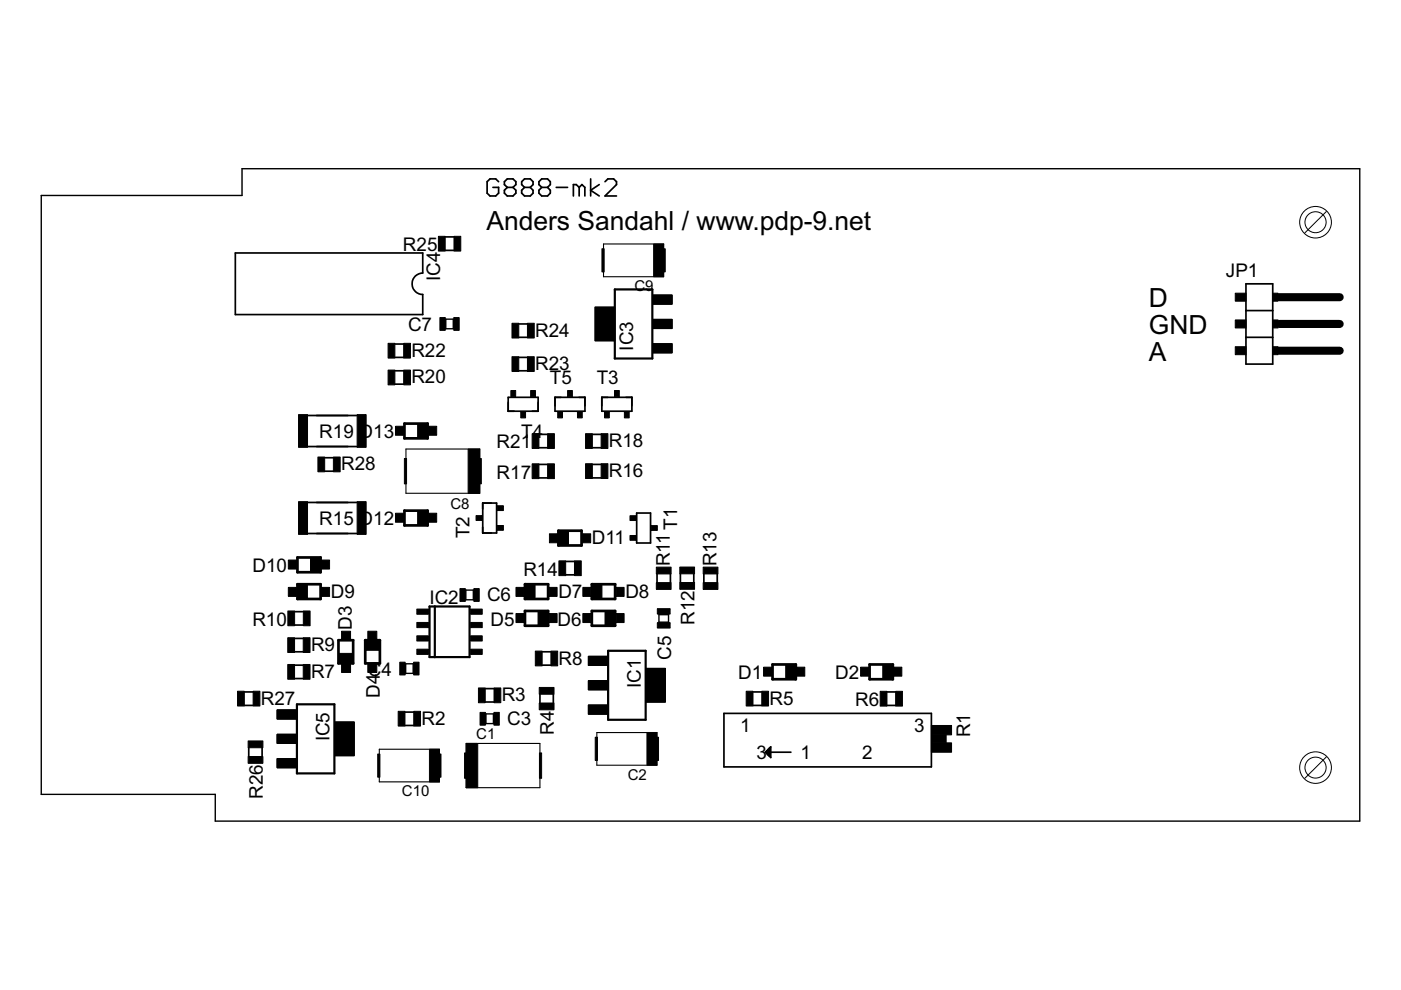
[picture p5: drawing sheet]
<svg xmlns="http://www.w3.org/2000/svg" width="297mm" height="210mm" viewBox="0 0 297 210" stroke-linecap="round" stroke-linejoin="round" font-family="sans-serif">
<g fill="#000" stroke="#000" stroke-width=".47">
<path d="M130.4 61.4h7.9zM130.4 61.4v14.6zM138.3 61.4v14.6zM130.4 76h7.9zM91.1 128.6h1.1zM91.1 128.6v10.7zM91.1 139.3h1.1zM92.2 128.6h7.4zM92.2 128.6v10.7zM92.2 139.3h7.4zM99.6 128.6v10.7zM128.9 138h8z"/>
<path d="M136.9 138v14.6zM63 149.3h7.9zM70.9 149.3v14.7zM128.9 138v14.6zM128.9 152.6h8zM63 149.3v14.7zM63 164h7.9z"/>
</g>
<g fill="#000" stroke="#000" stroke-width=".36">
<path d="M103.3 38.5v2.5zM103.3 38.5l.6-.6zM103.9 37.9h1.2zM105.1 37.9l.6 .6zM104.5 39.7h1.2zM106.9 38.5l.7-.6zM106.9 38.5v.6zM107.6 37.9h1.2zM106.9 39.1l.7 .6zM107.6 39.7h1.2zM108.8 37.9l.6 .6zM108.8 39.7l.6 .6z"/>
<path d="M109.4 38.5v.6zM108.8 39.7l.6-.6zM110.6 38.5l.6-.6zM110.6 38.5v.6zM111.2 37.9h1.2zM110.6 39.1l.6 .6zM111.2 39.7h1.2zM112.4 37.9l.6 .6zM112.4 39.7l.6 .6zM113 38.5v.6zM112.4 39.7l.6-.6zM114.3 38.5l.6-.6z"/>
<path d="M114.3 38.5v.6zM114.9 37.9h1.2zM114.3 39.1l.6 .6zM114.9 39.7h1.2zM116.1 37.9l.6 .6zM116.1 39.7l.6 .6zM116.7 38.5v.6zM116.7 39.1l-.6 .6zM117.9 39.7h2.4zM121.6 39.1h.6zM122.2 39.1l.6 .6zM122.8 39.7v1.9z"/>
<path d="M123.4 39.1l-.6 .6zM123.4 39.1l.6 .6zM124 39.7v1.9zM128.3 38.5l.6-.6zM128.9 37.9h1.2zM130.7 38.5v.6zM130.1 37.9l.6 .6zM49.9 53.6h39.7zM89.6 53.6v4.3zM94.4 53.1h1.8zM94.4 50.2h1.8zM103.3 41l.6 .6z"/>
<path d="M103.9 41.6h1.2zM105.1 41.6l.6-.6zM105.7 39.7v1.3zM106.9 40.3v.7zM106.9 40.3l.7-.6zM106.9 41l.7 .6zM107.6 41.6h1.2zM109.4 40.3v.7zM108.8 41.6l.6-.6zM110.6 40.3v.7zM110.6 40.3l.6-.6zM110.6 41l.6 .6z"/>
<path d="M111.2 41.6h1.2zM113 40.3v.7zM113 41l-.6 .6zM114.3 40.3v.7zM114.9 39.7l-.6 .6zM114.3 41l.6 .6zM114.9 41.6h1.2zM116.7 40.3v.7zM116.7 41l-.6 .6zM121.6 39.1v2.5zM125.2 37.9v3.7zM125.2 40.3l1.8-1.2z"/>
<path d="M125.2 40.3l1.8 1.3zM128.3 41.6l2.4-2.5zM128.3 41.6h2.4zM49.9 66.7h39.7zM49.9 53.6v13.1zM83.7 72.9h1.9zM83.7 75.8h1.9zM83.7 78.6h1.9zM89.6 62.4v4.3zM110 75.8h1.8zM110 78.6h1.8zM110 68.7h1.8z"/>
<path d="M110 71.5h1.8zM264.2 60.2v5.6zM264.2 65.8h5.6zM264.2 65.8v5.7zM264.2 71.5h5.6zM264.2 71.5v5.7zM264.2 77.2h5.6zM269.8 60.2v5.6zM264.2 60.2h5.6zM269.8 65.8v5.7zM269.8 71.5v5.7zM68.9 97h1.8z"/>
<path d="M68.9 99.9h1.8zM67.1 94.7h6.7zM67.1 88.1h6.7zM65.1 94.7h10.7zM65.1 88.1h10.7zM83.7 81.4h1.9zM107.7 85.4v1.8zM107.7 84.2v3zM107.7 84.2h6.4zM107.7 87.2h1.3zM114.1 85.4v1.8zM112.8 87.2h1.3z"/>
<path d="M114.1 84.2v3zM107.7 87.2h6.4zM114.3 94.9h1.8zM114.3 92.1h1.8zM114.3 98.5h1.8zM117.7 84.2v1.8zM117.7 84.2h1.2zM117.7 84.2v3zM117.7 84.2h6.3zM122.8 84.2h1.2zM124 84.2v1.8zM124 84.2v3z"/>
<path d="M117.7 87.2h6.3zM125.6 92.1h1.9zM125.6 94.9h1.9zM125.6 98.5h1.9zM127.6 84.2v1.8zM127.6 84.2h1.2zM127.6 84.2v3zM127.6 84.2h6.4zM132.7 84.2h1.3zM134 84.2v1.8zM134 84.2v3zM127.6 87.2h6.4z"/>
<path d="M67.1 113.1h6.7zM67.1 106.5h6.7zM65.1 113.1h10.7zM65.1 106.5h10.7zM102.3 111.8v1.2zM102.3 106.7h1.9zM102.3 106.7v1.2zM102.3 106.7h3zM102.3 106.7v6.3zM102.3 113h1.9zM105.3 106.7v6.3zM102.3 113h3z"/>
<path d="M114.3 101.3h1.8zM119.9 119h1.9zM125.6 101.3h1.9zM135 108.8v6.3zM135 108.8h2.9zM135 115.1h2.9zM137.9 108.8v6.3zM62.5 135.4h1.8zM62.5 138.2h1.8zM62.5 132.5h1.8zM62.5 129.7h1.8zM115 138.2h1.8z"/>
<path d="M119.9 121.9h1.9zM139.3 121.7v1.8zM142.1 121.7v1.8zM144.3 121.7v1.8zM147.1 121.7v1.8zM149.2 121.7v1.8zM152.1 121.7v1.8zM51.8 146.7h1.9zM51.8 149.6h1.9zM52.7 158.6v1.8zM55.6 158.6v1.8zM62.5 141h1.8z"/>
<path d="M62.5 143.9h1.8zM85.9 151h1.8zM85.9 153.8h1.8zM102.9 146h1.8zM102.9 148.8h1.8zM114.5 147.2v1.9zM115 141h1.8zM117.3 147.2v1.9zM153.5 151.3v11.3zM159.7 146.7h1.8zM159.7 149.6h1.8zM162.3 159.5h.8z"/>
<path d="M162.6 159.2l-.3 .3zM162.3 159.5l.3 .3zM162.6 159.2v.6zM162.6 159.2l.3-.3zM162.6 159.8l.3 .3zM162.9 158.9v1.2zM163.1 158.6l-.2 .3zM163.1 159.5v.8zM163.1 158.6v.9zM163.4 158.3l-.3 .3zM163.1 159.5h4.6zM188.1 149.6h1.8z"/>
<path d="M188.1 146.7h1.8zM153.5 151.3h44zM153.5 162.6h44zM162.9 160.1l.2 .2zM163.1 160.3l.3 .3zM163.4 158.3v2.3zM197.5 151.3v11.3z"/>
</g>
<g fill="#000" stroke="#000" stroke-width=".3">
<path d="M51.3 35.8v5.6zM51.3 35.8h237zM8.7 41.4v127zM8.7 41.4h42.6zM94.5 67.7h1.6zM94.5 67.7v2zM94.5 69.7h1.6zM96.1 67.7v2zM98.8 125.1h1.6zM98.8 125.1v2.1zM98.8 127.2h1.6zM100.4 125.1v2.1z"/>
<path d="M139.7 130.3v1.6zM141.7 130.3v1.6zM139.7 131.9h2zM139.7 130.3h2zM86 140.7h1.6zM86 140.7v2.1zM86 142.8h1.6zM87.6 140.7v2.1zM103 151.4h1.6zM103 151.4v2zM103 153.4h1.6zM104.6 151.4v2z"/>
<path d="M8.7 168.4h36.9zM45.6 168.4v5.7zM45.6 174.1h242.7zM288.3 35.8v138.3z"/>
</g>
<path d="M89.6 57.9a2.28 2.28 0 0 0-2.2 2.3 2.28 2.28 0 0 0 2.2 2.2" fill="none" stroke="#000" stroke-width=".36"/>
<g fill="#000" stroke="#000" stroke-width=".21">
<path d="M92.9 50.1h1.5v3.1h-1.5zM96.3 50.1h1.4v3.1h-1.4zM127.6 52.7h.5v5h-.5zM138.6 51.7h2.1v7h-2.1zM140.6 52.7h.4v5h-.4zM82.3 72.8h1.4v3.1h-1.4zM82.3 78.5h1.4v3.1h-1.4zM85.6 72.8h1.4v3.1h-1.4zM85.6 78.5h1.4v3.1h-1.4zM93.3 67.3h1.1v2.7h-1.1zM96.2 67.3h1.2v2.7h-1.2zM108.5 75.6h1.5v3.2h-1.5z"/>
<path d="M108.5 68.5h1.5v3.2h-1.5zM111.8 75.6h1.5v3.2h-1.5zM111.8 68.5h1.5v3.2h-1.5zM126.2 65.1h4.1v7.2h-4.1zM138.4 67.7h4.1v2h-4.1zM138.4 72.9h4.1v1.9h-4.1zM138.4 62.5h4.1v2h-4.1zM261.9 62.2h2.3v1.7h-2.3zM261.9 67.8h2.3v1.7h-2.3zM261.9 73.5h2.3v1.7h-2.3zM269.8 62.2h1.2v1.7h-1.2zM269.8 67.8h1.2v1.7h-1.2z"/>
<path d="M269.8 73.5h1.2v1.7h-1.2zM63.3 87.9h1.9v6.9h-1.9zM67.4 96.9h1.4v3.1h-1.4zM70.7 96.9h1.4v3.1h-1.4zM75.7 87.9h1.9v6.9h-1.9zM83.8 90.4h1.7v1.9h-1.7zM85.7 97.2h.5v5.4h-.5zM88.5 89.9h2.1v3h-2.1zM90.9 90.4h1.7v1.9h-1.7zM99.3 95.2h2.4v9.4h-2.4zM101.6 97.2h.5v5.4h-.5zM108.3 82.8h1v1.3h-1z"/>
<path d="M110.4 87.3h1v1.3h-1zM112.5 82.8h1v1.3h-1zM112.8 91.9h1.5v3.2h-1.5zM112.8 98.3h1.5v3.2h-1.5zM116.1 91.9h1.4v3.2h-1.4zM116.1 98.3h1.4v3.2h-1.4zM118.2 87.3h1.1v1.3h-1.1zM120.3 82.8h1.1v1.3h-1.1zM122.4 87.3h1.1v1.3h-1.1zM124.1 91.9h1.5v3.2h-1.5zM124.1 98.3h1.5v3.2h-1.5zM127.5 91.9h1.4v3.2h-1.4z"/>
<path d="M127.5 98.3h1.4v3.2h-1.4zM128.2 87.3h1v1.3h-1zM130.3 82.8h1v1.3h-1zM132.4 87.3h1v1.3h-1zM61.1 118.7h1.7v1.9h-1.7zM63.3 106.4h1.9v6.9h-1.9zM65.8 118.3h2.1v3h-2.1zM68.2 118.7h1.7v1.9h-1.7zM75.7 106.4h1.9v6.9h-1.9zM83.8 108.8h1.7v1.9h-1.7zM88.5 108.4h2.1v3h-2.1zM90.9 108.8h1.7v1.9h-1.7z"/>
<path d="M100.9 109.3h1.3v1h-1.3zM105.4 107.2h1.3v1h-1.3zM105.4 111.4h1.3v1h-1.3zM116.5 113.2h1.7v1.9h-1.7zM118.5 118.9h1.4v3.1h-1.4zM118.5 112.5h2v3h-2zM121.8 118.9h1.4v3.1h-1.4zM123.5 113.2h1.7v1.9h-1.7zM133.6 113.5h1.3v1.1h-1.3zM133.6 109.3h1.3v1.1h-1.3zM138.1 111.4h1.3v1.1h-1.3zM61 135.2h1.4v3.1h-1.4z"/>
<path d="M61 129.5h1.5v3.2h-1.5zM61.1 124.5h1.7v1.9h-1.7zM63.1 123.9h2.1v3h-2.1zM64.3 135.2h1.4v3.1h-1.4zM64.3 129.5h1.5v3.2h-1.5zM68.2 124.5h1.7v1.9h-1.7zM71.8 138.5h3v2.1h-3zM72.4 133.8h1.9v1.7h-1.9zM77.5 135.8h3v2.1h-3zM78 133.8h1.9v1.7h-1.9zM88.4 129.1h2.4v1.1h-2.4zM88.4 132h2.4v1.1h-2.4z"/>
<path d="M88.4 134.8h2.4v1.1h-2.4zM88.4 137.6h2.4v1.1h-2.4zM97.5 124.8h1.2v2.7h-1.2zM99.8 137.6h2.4v1.1h-2.4zM99.8 134.8h2.4v1.1h-2.4zM99.8 132h2.4v1.1h-2.4zM99.8 129.1h2.4v1.1h-2.4zM100.5 124.8h1.1v2.7h-1.1zM109.4 130.1h1.7v1.9h-1.7zM109.4 124.5h1.7v1.9h-1.7zM111.4 123.9h2v3h-2zM113.5 138h1.4v3.2h-1.4z"/>
<path d="M114.1 129.7h2v3h-2zM116.4 130.1h1.7v1.9h-1.7zM116.4 124.5h1.7v1.9h-1.7zM116.8 138h1.4v3.2h-1.4zM123.6 124.5h1.7v1.9h-1.7zM123.6 130.1h1.7v1.9h-1.7zM124.7 139.1h4.2v2h-4.2zM125.6 123.9h2v3h-2zM128.3 129.7h2v3h-2zM130.6 124.5h1.7v1.9h-1.7zM130.6 130.1h1.7v1.9h-1.7zM139.2 120.2h3.1v1.5h-3.1z"/>
<path d="M139.2 123.5h3.1v1.5h-3.1zM139.4 132h2.7v1.2h-2.7zM139.4 129.1h2.7v1.1h-2.7zM144.1 123.5h3.2v1.4h-3.2zM144.1 120.2h3.2v1.5h-3.2zM149.1 120.2h3.1v1.5h-3.1zM149.1 123.5h3.1v1.5h-3.1zM50.4 146.6h1.4v3.1h-1.4zM52.6 157.1h3.1v1.4h-3.1zM53.7 146.6h1.4v3.1h-1.4zM58.7 155.7h4.2v1.9h-4.2zM58.7 150.5h4.2v2h-4.2z"/>
<path d="M61 140.9h1.4v3.1h-1.4zM64.3 140.9h1.4v3.1h-1.4zM71 153.1h4.1v7.1h-4.1zM72.4 140.9h1.9v1.7h-1.9zM78 140.9h1.9v1.7h-1.9zM80.1 159.9h.4v4.9h-.4zM84.4 150.8h1.5v3.1h-1.5zM84.8 140.4h1.1v2.7h-1.1zM87.7 140.4h1.1v2.7h-1.1zM87.7 150.8h1.5v3.1h-1.5zM91 158.9h2.2v6.9h-2.2zM93 159.9h.5v4.9h-.5z"/>
<path d="M98.5 159.6h.5v5.4h-.5zM98.8 157.6h2.5v9.4h-2.5zM101.4 145.9h1.5v3.1h-1.5zM101.8 151h1.1v2.8h-1.1zM104.7 151h1.2v2.8h-1.2zM104.7 145.9h1.5v3.1h-1.5zM114.3 149.1h3.2v1.4h-3.2zM114.3 145.8h3.2v1.4h-3.2zM114.4 159.6h.4v5.4h-.4zM124.7 144.3h4.2v2h-4.2zM124.7 149.5h4.2v1.9h-4.2zM126.2 156.3h.5v4.9h-.5z"/>
<path d="M136.9 141.7h4.2v7.2h-4.2zM137.2 155.3h2.1v6.9h-2.1zM139.2 156.3h.4v4.9h-.4zM158.2 146.6h1.4v3.1h-1.4zM161.5 146.6h1.4v3.1h-1.4zM161.9 141.5h1.7v1.9h-1.7zM166.6 141h2v3h-2zM168.9 141.5h1.7v1.9h-1.7zM182.5 141.5h1.7v1.9h-1.7zM186.6 146.6h1.5v3.1h-1.5zM187.2 141h2v3h-2zM189.5 141.5h1.7v1.9h-1.7z"/>
<path d="M189.9 146.6h1.4v3.1h-1.4zM197.5 153.8h4.2v2h-4.2zM197.5 157.5h4.2v2h-4.2zM197.5 155.8h3.1v1.7h-3.1zM52.6 160.4h3.1v1.4h-3.1zM58.7 160.8h4.2v2h-4.2z"/>
</g>
<path d="M271.3 63h12.7zM271.3 68.7h12.7zM271.3 74.4h12.7z" fill="#000" stroke="#000" stroke-width="1.7"/>
<g fill="#000" stroke="#000" stroke-width=".57">
<path d="M85.8 89.8v3.1zM85.8 89.8h4.9zM85.8 92.9h4.9zM90.7 89.8v3.1zM63.1 118.2h4.9zM68 118.2v3.1zM85.8 108.3v3.1zM85.8 108.3h4.9zM85.8 111.4h4.9zM90.7 108.3v3.1zM118.4 112.5h4.9zM118.4 112.5v3.2z"/>
<path d="M123.3 112.5v3.2zM118.4 115.7h4.9zM63.1 123.9h4.9zM63.1 123.9v3.1zM63.1 118.2v3.1zM68 123.9v3.1zM63.1 127h4.9zM63.1 121.3h4.9zM71.8 135.7h3.1zM74.9 135.7v5zM77.4 135.7h3.1zM80.5 135.7v5z"/>
<path d="M111.3 129.5v3.2zM111.3 129.5h4.9zM111.3 123.9h4.9zM111.3 123.9v3.1zM111.3 132.7h4.9zM116.2 129.5v3.2zM116.2 123.9v3.1zM111.3 127h4.9zM125.5 123.9h4.9zM125.5 123.9v3.1zM125.5 129.5v3.2zM125.5 129.5h4.9z"/>
<path d="M130.4 123.9v3.1zM125.5 127h4.9zM125.5 132.7h4.9zM130.4 129.5v3.2zM71.8 135.7v5zM71.8 140.7h3.1zM77.4 135.7v5zM77.4 140.7h3.1zM163.8 140.9v3.1zM163.8 140.9h4.9zM163.8 144h4.9zM168.7 140.9v3.1z"/>
<path d="M184.4 140.9v3.1zM184.4 140.9h4.9zM184.4 144h4.9zM189.3 140.9v3.1z"/>
</g>
<g fill="#000" stroke="#000" stroke-width=".23">
<path d="M128 51.7v7zM128 51.7h12.7zM128 58.7h12.7zM140.7 51.7v7zM86.1 95.2h15.6zM101.7 95.2v9.4zM86.1 95.2v9.4zM86.1 104.6h15.6zM80.4 158.9h12.8zM93.2 158.9v6.9zM98.8 157.6h15.7zM114.5 157.6v9.4z"/>
<path d="M126.5 155.3h12.8zM139.3 155.3v6.9zM80.4 158.9v6.9zM80.4 165.8h12.8zM98.8 157.6v9.4zM98.8 167h15.7zM126.5 155.3v6.9zM126.5 162.2h12.8z"/>
</g>
<g fill="none" stroke="#000" stroke-width=".21">
<circle cx="278.9" cy="47.1" r="3.4"/>
<circle cx="278.9" cy="47.1" r="2.23"/>
<circle cx="278.9" cy="162.7" r="3.4"/>
<circle cx="278.9" cy="162.7" r="2.23"/>
</g>
<path d="M276.7 49.4l4.5-4.5zM276.7 165l4.5-4.5z" fill="#000" stroke="#000" stroke-width=".21"/>
<g font-size="6.3">
<text x="103.1" y="48.8">Anders Sandahl / www.pdp-9.net</text>
<text x="243.6" y="65.1">D</text>
<text x="243.6" y="70.8">GND</text>
<text x="243.6" y="76.5">A</text>
</g>
<g font-size="4.5">
<text x="85.4" y="53.2">R25</text>
<text x="93.3" y="59.6" transform="rotate(-90 93.3 59.6)">IC4</text>
<text x="259.9" y="58.8">JP1</text>
<text x="86.5" y="70.2">C7</text>
<text x="113.5" y="71.4">R24</text>
<text x="87.2" y="75.6">R22</text>
<text x="134.2" y="74.4" transform="rotate(-90 134.2 74.4)">IC3</text>
<text x="87.2" y="81.3">R20</text>
<text x="113.5" y="78.5">R23</text>
<text x="116.6" y="81.5">T5</text>
<text x="126.5" y="81.5">T3</text>
<text x="67.7" y="92.8">R19</text>
<text x="76.3" y="92.9">D13</text>
<text x="105.3" y="95.1">R21</text>
<text x="110.5" y="92.8">T</text>
<text x="113" y="92.8">4</text>
<text x="129.1" y="94.8">R18</text>
<text x="72.3" y="99.8">R28</text>
<text x="105.3" y="101.5">R17</text>
<text x="129.1" y="101.2">R16</text>
<text x="67.7" y="111.2">R15</text>
<text x="76.3" y="111.4">D12</text>
<text x="143.6" y="112.4" transform="rotate(-90 143.6 112.4)">T1</text>
<text x="99.6" y="114.1" transform="rotate(-90 99.6 114.1)">T2</text>
<text x="125.5" y="115.4">D11</text>
<text x="53.6" y="121.3">D10</text>
<text x="111" y="122">R14</text>
<text x="142" y="120" transform="rotate(-90 142 120)">R11</text>
<text x="151.9" y="120" transform="rotate(-90 151.9 120)">R13</text>
<text x="70.1" y="126.7">D9</text>
<text x="91.1" y="128">IC2</text>
<text x="103.3" y="127.4">C6</text>
<text x="118.4" y="126.7">D7</text>
<text x="132.6" y="126.7">D8</text>
<text x="53.5" y="132.7">R10</text>
<text x="74.6" y="133.6" transform="rotate(-90 74.6 133.6)">D3</text>
<text x="104" y="132.6">D5</text>
<text x="118.2" y="132.6">D6</text>
<text x="147.2" y="132.5" transform="rotate(-90 147.2 132.5)">R12</text>
<text x="65.9" y="143.7">R7</text>
<text x="65.9" y="138.1">R9</text>
<text x="78" y="143.3">C4</text>
<text x="118.4" y="140.9">R8</text>
<text x="142.3" y="139.9" transform="rotate(-90 142.3 139.9)">C5</text>
<text x="156.5" y="144">D1</text>
<text x="177.1" y="144">D2</text>
<text x="55.3" y="149.4">R27</text>
<text x="80.5" y="147.9" transform="rotate(-90 80.5 147.9)">D4</text>
<text x="106.4" y="148.7">R3</text>
<text x="135.9" y="145.8" transform="rotate(-90 135.9 145.8)">IC1</text>
<text x="163.1" y="149.4">R5</text>
<text x="181.3" y="149.7">R6</text>
<text x="89.4" y="153.7">R2</text>
<text x="107.5" y="153.7">C3</text>
<text x="117.4" y="155.8" transform="rotate(-90 117.4 155.8)">R4</text>
<text x="156.9" y="155.2">1</text>
<text x="193.8" y="155.2">3</text>
<text x="69.9" y="157.2" transform="rotate(-90 69.9 157.2)">IC5</text>
<text x="160.4" y="160.9">3</text>
<text x="169.7" y="160.9">1</text>
<text x="182.8" y="160.9">2</text>
<text x="205.7" y="156.4" transform="rotate(-90 205.7 156.4)">R1</text>
<text x="55.7" y="169.4" transform="rotate(-90 55.7 169.4)">R26</text>
</g>
<g font-size="3.6">
<text x="134.5" y="61.7">C9</text>
<text x="95.5" y="107.8">C8</text>
<text x="101" y="156.6">C1</text>
<text x="133.1" y="165.3">C2</text>
<text x="85.2" y="168.8">C10</text>
</g>
</svg>
